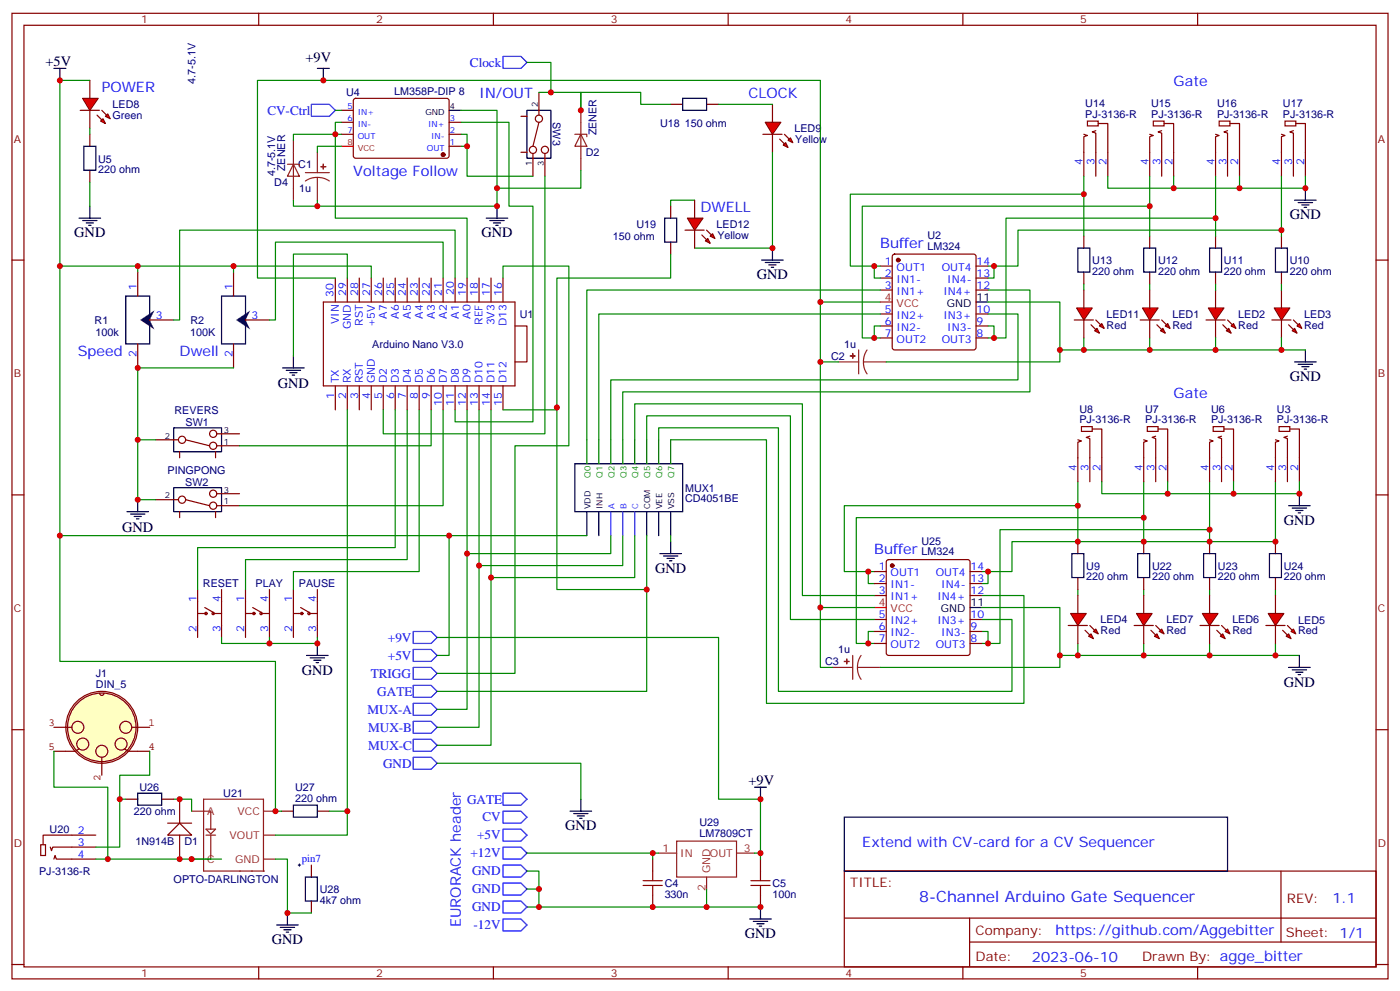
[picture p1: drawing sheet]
<svg xmlns="http://www.w3.org/2000/svg" width="412mm" height="292mm" viewBox="0 0 412 292" stroke-linecap="round" stroke-linejoin="round" font-family="sans-serif">
<g fill="none" stroke="#870000" stroke-width=".35">
<path d="M3.5 3.9h405.4v284.4h-405.4zM7.1 7.4h398.2v277.3h-398.2zM76.2 3.9v3.5M145.3 3.9v3.5M214.5 3.9v3.5M283.6 3.9v3.5M352.8 3.9v3.5M3.5 76.6h3.6M405.3 76.6h3.6M45.9 129.5h6.7M52.9 133v1.8M54.7 129.5l7 1.8"/>
<path d="M63.5 133v1.8M63.9 127.7h6.7M63.9 131.3h6.7M3.5 145.7h3.6M405.3 145.7h3.6M3.5 214.9h3.6M405.3 214.9h3.6M248.7 256.5h156.6v28.2h-156.6zM377.3 256.5v20.9M248.7 270.4h156.5M285.6 277.4h119.6M285.6 270.4v14.1"/>
<path d="M3.5 284h3.6M76.2 284.7v3.6M145.3 284.7v3.6M214.5 284.7v3.6M283.6 284.7v3.6M352.8 284.7v3.6M405.3 284h3.6"/>
<circle cx="53.6" cy="129.5" r="1.06"/>
<circle cx="62.8" cy="127.7" r="1.06"/>
<circle cx="62.8" cy="131.3" r="1.06"/>
</g>
<path d="M93.5 20.1h3.5M95.2 20.1v3.6M51.2 126h14.1v7h-14.1z" fill="none" stroke="#000" stroke-width=".35"/>
<g fill="#f00" stroke="#870000" stroke-width=".35">
<path d="M336.5 90.7h4.6l-2.4 3.5z"/>
<path d="M335.8 94.2h5.7z"/>
</g>
<g fill="#870000" stroke="#870000" stroke-width=".35">
<path d="M342.2 94.2l1.4 1.4z"/>
<path d="M340.8 95.6l1.4 1.4z"/>
</g>
<g fill="#f00" stroke="#870000" stroke-width=".35">
<path d="M343.3 96l.7-.7 .7 1.4z"/>
<path d="M341.8 97.4l.7-.7 .8 1.4z"/>
</g>
<path d="M338.7 85.4v5.3M338.7 94.2v5.3" fill="none" stroke="#870000" stroke-width=".35"/>
<g fill="#f00" stroke="#870000" stroke-width=".35">
<path d="M356 90.7h4.5l-2.4 3.5z"/>
<path d="M355.2 94.2h5.7z"/>
</g>
<g fill="#870000" stroke="#870000" stroke-width=".35">
<path d="M361.6 94.2l1.4 1.4z"/>
<path d="M360.2 95.6l1.4 1.4z"/>
</g>
<g fill="#f00" stroke="#870000" stroke-width=".35">
<path d="M362.7 96l.7-.7 .7 1.4z"/>
<path d="M361.2 97.4l.7-.7 .8 1.4z"/>
</g>
<path d="M358.1 85.4v5.3M358.1 94.2v5.3" fill="none" stroke="#870000" stroke-width=".35"/>
<g fill="#f00" stroke="#870000" stroke-width=".35">
<path d="M375.4 90.7h4.5l-2.4 3.5z"/>
<path d="M374.6 94.2h5.7z"/>
</g>
<g fill="#870000" stroke="#870000" stroke-width=".35">
<path d="M381 94.2l1.4 1.4z"/>
<path d="M379.6 95.6l1.4 1.4z"/>
</g>
<g fill="#f00" stroke="#870000" stroke-width=".35">
<path d="M382.1 96l.7-.7 .7 1.4z"/>
<path d="M380.6 97.4l.8-.7 .7 1.4z"/>
</g>
<path d="M377.5 85.4v5.3M377.5 94.2v5.3" fill="none" stroke="#870000" stroke-width=".35"/>
<g fill="#f00" stroke="#870000" stroke-width=".35">
<path d="M24.3 29h4.6l-2.4 3.5z"/>
<path d="M23.6 32.5h5.7z"/>
</g>
<g fill="#870000" stroke="#870000" stroke-width=".35">
<path d="M30 32.5l1.4 1.4z"/>
<path d="M28.6 33.9l1.4 1.4z"/>
</g>
<g fill="#f00" stroke="#870000" stroke-width=".35">
<path d="M31.7 33.5l.8 1.5-1.5-.7z"/>
<path d="M29.6 35.7l.7-.7 .7 1.4z"/>
</g>
<g fill="none" stroke="#870000" stroke-width=".35">
<path d="M26.5 23.7v5.3M26.5 32.5v5.3M100.5 39.5h3.6M100.5 36h3.6M100.5 32.5h3.6M104.3 29.2l.5-.2h27.1l.4 .7-.1 16.5-.6 .4-27.1-.1-.4-.6v-16.2zM132.3 39.5h3.5M132.3 36h3.5M132.3 43.1h3.5M259.3 78.4h3.5M263.1 75l.4-.2h23.3l.5 .2 .2 .5v26.8l-.2 .5-.5 .2h-23.3l-.5-.2-.2-.5v-26.8zM287.5 78.4h3.5"/>
<path d="M95.2 88.9h56.5v24.7h-56.5zM98.8 81.9v7M102.3 81.9v7M105.8 81.9v7M109.4 81.9v7M112.9 81.9v7M116.4 81.9v7M119.9 81.9v7M123.5 81.9v7M127 81.9v7M130.5 81.9v7M134.1 81.9v7"/>
<path d="M137.6 81.9v7M141.1 81.9v7M144.6 81.9v7M148.2 81.9v7M151.7 96h3.5v10.6h-3.5M259.3 81.9h3.5M259.3 85.4h3.5M259.3 92.5h3.5M259.3 96h3.5M259.3 99.5h3.5M287.5 81.9h3.5M287.5 85.4h3.5"/>
<path d="M287.5 92.5h3.5M287.5 96h3.5M287.5 99.5h3.5M98.8 113.6v7.1M102.3 113.6v7.1M105.8 113.6v7.1M109.4 113.6v7.1M112.9 113.6v7.1M116.4 113.6v7.1M119.9 113.6v7.1M123.5 113.6v7.1M127 113.6v7.1"/>
<path d="M130.5 113.6v7.1M134.1 113.6v7.1M137.6 113.6v7.1M141.1 113.6v7.1M144.6 113.6v7.1M148.2 113.6v7.1"/>
</g>
<path d="M132.3 32.5h3.5M37 87.2h7.1v14.1h-7.1zM287.5 88.9h3.5M169.3 136.6h31.8v14.1h-31.8zM172.9 150.7v7M176.4 150.7v7M190.5 150.7v7M194 150.7v7M197.6 150.7v7" fill="none" stroke="#000" stroke-width=".35"/>
<path d="M179.9 150.7v7M183.4 150.7v7M187 150.7v7" fill="none" stroke="#30f" stroke-width=".35"/>
<path d="M172.9 129.5v7.1M176.4 129.5v7.1M179.9 129.5v7.1M183.4 129.5v7.1M187 129.5v7.1M190.5 129.5v7.1M194 129.5v7.1M197.6 129.5v7.1" fill="none" stroke="#060" stroke-width=".35"/>
<g fill="#870000" stroke="#870000" stroke-width=".35">
<circle cx="264.6" cy="76.6" r=".53"/>
<circle cx="130.5" cy="45.5" r=".53"/>
</g>
<path d="M100.5 43.1h3.6M259.3 88.9h3.5" fill="none" stroke="#f00" stroke-width=".35"/>
<path d="M148.2 16.6h5.3l1.7 1.8-1.7 1.7h-5.3zM91.7 30.7h5.3l1.8 1.8-1.8 1.8h-5.3z" fill="none" stroke="#00f" stroke-width=".35"/>
<path d="M98.8 39.5v24.7h38.8v17.7M98.8 32.5h1.7M100.5 36h-1.7v3.5h1.7M135.8 39.5h1.8v3.6h-1.8" fill="none" stroke="#008700" stroke-width=".35"/>
<path d="M41.3 94.2l4.2-2.8-1.4 2.8 1.4 2.8z" fill="#333"/>
<path d="M40.6 80.1v7.1M44.1 94.2h7.1M40.6 101.3v7" fill="none" stroke="#870000" stroke-width=".35"/>
<path d="M65.3 87.2h7v14.1h-7z" fill="none" stroke="#000" stroke-width=".35"/>
<path d="M69.5 94.2l4.2-2.8-1.4 2.8 1.4 2.8z" fill="#333"/>
<path d="M26.5 39.5v3.6M26.5 50.1v3.6M68.8 80.1v7.1M72.3 94.2h7.1M68.8 101.3v7" fill="none" stroke="#870000" stroke-width=".35"/>
<path d="M15.9 20.1h3.5M17.6 20.1v3.6M24.7 43.1h3.5v7h-3.5zM23.3 64.2h6.3M24.3 64.9h4.3M25.4 65.7h2.1M26.1 66.4h.7M26.5 60.7v3.5" fill="none" stroke="#000" stroke-width=".35"/>
<path d="M26.5 23.7h-8.9v54.7h23v1.7M26.5 37.8v1.7M40.6 78.4h28.2v1.7M130.5 81.9v-10.6h-49.4v22.9h-1.7M134.1 81.9v-14.1h-81.2v26.4h-1.7" fill="none" stroke="#008700" stroke-width=".35"/>
<path d="M121.7 207.1h5.3l1.8 1.8-1.8 1.7h-5.3zM121.7 212.4h5.3l1.8 1.8-1.8 1.7h-5.3zM121.7 217.7h5.3l1.8 1.8-1.8 1.7h-5.3z" fill="none" stroke="#00f" stroke-width=".35"/>
<g fill="#f00" stroke="#870000" stroke-width=".35">
<path d="M225.4 36h4.6l-2.5 3.5z"/>
<path d="M224.7 39.5h5.7z"/>
</g>
<g fill="#870000" stroke="#870000" stroke-width=".35">
<path d="M231.1 39.5l1.4 1.5z"/>
<path d="M229.7 41l1.4 1.4z"/>
</g>
<g fill="#f00" stroke="#870000" stroke-width=".35">
<path d="M232.1 41.3l.7-.7 .7 1.4z"/>
<path d="M231.4 42l.7 1.4-1.4-.7z"/>
</g>
<path d="M227.5 30.7v5.3M227.5 39.5v5.3M319.3 69.5v3.6M338.7 69.5v3.6M358.1 69.5v3.6M377.5 69.5v3.6M319.3 80.1v3.5M338.7 80.1v3.5M358.1 80.1v3.5M377.5 80.1v3.5" fill="none" stroke="#870000" stroke-width=".35"/>
<g fill="none" stroke="#000" stroke-width=".35">
<path d="M317.5 73.1h3.5v7h-3.5zM336.9 73.1h3.5v7h-3.5zM356.3 73.1h3.5v7h-3.5zM375.7 73.1h3.5v7h-3.5zM381.4 106.6h6.3M382.4 107.3h4.2M383.5 108h2.1M384.2 108.7h.7M384.5 103v3.6M167.9 238.9h6.4M169 239.6h4.2M171.1 235.3v3.6"/>
<path d="M170 240.3h2.2M170.7 241h.7"/>
</g>
<g fill="#f00" stroke="#870000" stroke-width=".35">
<path d="M317.1 90.7h4.6l-2.4 3.5z"/>
<path d="M316.4 94.2h5.7z"/>
</g>
<g fill="#870000" stroke="#870000" stroke-width=".35">
<path d="M322.8 94.2l1.4 1.4z"/>
<path d="M321.4 95.6l1.4 1.4z"/>
</g>
<g fill="#f00" stroke="#870000" stroke-width=".35">
<path d="M323.8 96l.8-.7 .7 1.4z"/>
<path d="M322.4 97.4l.7-.7 .7 1.4z"/>
</g>
<g fill="none" stroke="#870000" stroke-width=".35">
<path d="M319.3 39.5l1 .4-1 .4v11.6M320.3 35.7h3.2v1.4h-3.2zM322.8 38.5l-1.1 .3 1.1 .4v12.7M323.5 36.4h2.8v15.5M338.7 39.5l1 .4-1 .4v11.6M339.7 35.7h3.2v1.4h-3.2zM342.2 38.5l-1.1 .3 1.1 .4v12.7M342.9 36.4h2.8v15.5M358.1 39.5l1 .4-1 .4v11.6M359.1 35.7h3.2v1.4h-3.2zM361.6 38.5l-1.1 .3 1.1 .4v12.7M362.3 36.4h2.8v15.5"/>
<path d="M377.5 39.5l1 .4-1 .4v11.6M378.5 35.7h3.2v1.4h-3.2zM381 38.5l-1.1 .3 1.1 .4v12.7M381.7 36.4h2.8v15.5M319.3 85.4v5.3M319.3 94.2v5.3M317.5 129.5l1.1 .4-1.1 .3v11.7M318.6 125.6h3.1v1.4h-3.1zM321 128.4l-1 .4 1 .4v12.7M321.7 126.3h2.9v15.6M336.9 129.5l1.1 .4-1.1 .3v11.7M338 125.6h3.1v1.4h-3.1z"/>
<path d="M340.4 128.4l-1 .4 1 .4v12.7M341.1 126.3h2.9v15.6M356.3 129.5l1.1 .4-1.1 .3v11.7M357.4 125.6h3.1v1.4h-3.1zM359.8 128.4l-1 .4 1 .4v12.7M360.5 126.3h2.9v15.6M375.7 129.5l1.1 .4-1.1 .3v11.7M376.8 125.6h3.1v1.4h-3.1zM379.2 128.4l-1 .4 1 .4v12.7M379.9 126.3h2.9v15.6"/>
</g>
<g fill="none" stroke="#008700" stroke-width=".35">
<path d="M319.3 51.9v17.6M338.7 51.9v17.6M358.1 51.9v17.6M377.5 51.9v17.6M259.3 78.4h-1.8v3.5h1.8M291 78.4h1.8v3.5h-1.8M259.3 96h-1.8v3.5h1.8M291 96h1.8v3.5h-1.8M319.3 99.5v3.5h19.4M319.3 83.6v1.8M338.7 99.5v3.5h19.4M338.7 83.6v1.8"/>
<path d="M358.1 99.5v3.5h19.4M358.1 83.6v1.8M377.5 99.5v3.5h7M377.5 83.6v1.8M317.5 141.9v17.6M336.9 141.9v17.6M356.3 141.9v17.6M375.7 141.9v17.6h-77.6v8.8h-7.1M257.5 168.3h-1.7v3.5h1.7M289.3 168.3h1.7v3.5h-1.7M317.5 173.6v1.8M336.9 173.6v1.8"/>
<path d="M356.3 173.6v1.8M375.7 173.6v1.8M257.5 185.9h-1.7v3.6h1.7M289.3 185.9h1.7v3.6h-1.7M317.5 189.5v3.5h19.4M336.9 189.5v3.5h19.4M356.3 189.5v3.5h19.4M375.7 189.5v3.5h7.1"/>
</g>
<path d="M381.4 58.9h6.3M382.4 59.7h4.2M384.5 55.4v3.5M383.5 60.4h2.1M384.2 61.1h.7M379.6 148.9h6.3M380.6 149.6h4.3M381.7 150.3h2.1M382.4 151h.7M382.8 145.4v3.5" fill="none" stroke="#000" stroke-width=".35"/>
<g fill="#f00" stroke="#870000" stroke-width=".35">
<path d="M315.4 180.7h4.6l-2.5 3.5z"/>
<path d="M314.7 184.2h5.6z"/>
</g>
<g fill="#870000" stroke="#870000" stroke-width=".35">
<path d="M321 184.2l1.4 1.4z"/>
<path d="M319.6 185.6l1.4 1.4z"/>
</g>
<g fill="#f00" stroke="#870000" stroke-width=".35">
<path d="M322.8 185.2l.7 1.5-1.4-.8z"/>
<path d="M320.7 187.4l.7-.7 .7 1.4z"/>
</g>
<g fill="none" stroke="#870000" stroke-width=".35">
<path d="M317.5 159.5v3.5M336.9 159.5v3.5M356.3 159.5v3.5M375.7 159.5v3.5M257.5 168.3h3.6M257.5 171.8h3.6M257.5 175.4h3.6M261.3 165l.5-.2h23.2l.5 .2 .3 .5v26.8l-.3 .5-.5 .2h-23.2l-.5-.2-.2-.5v-26.8zM285.8 168.3h3.5M285.8 171.8h3.5M285.8 175.4h3.5M317.5 170.1v3.5"/>
<path d="M317.5 175.4v5.3M336.9 170.1v3.5M356.3 170.1v3.5M375.7 170.1v3.5M257.5 182.4h3.6M257.5 185.9h3.6M257.5 189.5h3.6M285.8 182.4h3.5M285.8 185.9h3.5M285.8 189.5h3.5M317.5 184.2v5.3"/>
</g>
<path d="M285.8 178.9h3.5M315.7 163h3.6v7.1h-3.6zM335.1 163h3.6v7.1h-3.6zM354.5 163h3.6v7.1h-3.6zM373.9 163h3.6v7.1h-3.6zM379.6 196.5h6.3M380.6 197.2h4.3M381.7 197.9h2.1M382.4 198.6h.7M382.8 193v3.5" fill="none" stroke="#000" stroke-width=".35"/>
<circle cx="262.8" cy="166.5" r=".53" fill="#870000" stroke="#870000" stroke-width=".35"/>
<path d="M257.5 178.9h3.6" fill="none" stroke="#f00" stroke-width=".35"/>
<g fill="#f00" stroke="#870000" stroke-width=".35">
<path d="M373.6 180.7h4.6l-2.5 3.5z"/>
<path d="M372.9 184.2h5.6z"/>
</g>
<g fill="#870000" stroke="#870000" stroke-width=".35">
<path d="M379.2 184.2l1.4 1.4z"/>
<path d="M377.8 185.6l1.4 1.4z"/>
</g>
<g fill="#f00" stroke="#870000" stroke-width=".35">
<path d="M380.3 185.9l.7-.7 .7 1.5z"/>
<path d="M378.9 187.4l.7-.7 .7 1.4z"/>
</g>
<path d="M375.7 175.4v5.3M375.7 184.2v5.3" fill="none" stroke="#870000" stroke-width=".35"/>
<g fill="#f00" stroke="#870000" stroke-width=".35">
<path d="M354.2 180.7h4.6l-2.5 3.5z"/>
<path d="M353.5 184.2h5.6z"/>
</g>
<g fill="#870000" stroke="#870000" stroke-width=".35">
<path d="M359.8 184.2l1.4 1.4z"/>
<path d="M358.4 185.6l1.4 1.4z"/>
</g>
<g fill="#f00" stroke="#870000" stroke-width=".35">
<path d="M361.6 185.2l.7 1.5-1.4-.8z"/>
<path d="M359.5 187.4l.7-.7 .7 1.4z"/>
</g>
<path d="M356.3 175.4v5.3M356.3 184.2v5.3" fill="none" stroke="#870000" stroke-width=".35"/>
<g fill="#f00" stroke="#870000" stroke-width=".35">
<path d="M334.8 180.7h4.6l-2.5 3.5z"/>
<path d="M334.1 184.2h5.6z"/>
</g>
<g fill="#870000" stroke="#870000" stroke-width=".35">
<path d="M340.4 184.2l1.4 1.4z"/>
<path d="M339 185.6l1.4 1.4z"/>
</g>
<g fill="#f00" stroke="#870000" stroke-width=".35">
<path d="M341.5 185.9l.7-.7 .7 1.5z"/>
<path d="M340.1 187.4l.7-.7 .7 1.4z"/>
</g>
<g fill="none" stroke="#870000" stroke-width=".35">
<path d="M197.6 30.7h3.5M208.1 30.7h3.6M197.6 60.7v3.5M197.6 71.3v3.5M45.9 147.1h6.7M52.9 150.7v1.7M54.7 147.1l7 1.8M63.5 150.7v1.7M63.9 145.4h6.7M63.9 148.9h6.7M336.9 175.4v5.3M336.9 184.2v5.3"/>
<circle cx="53.6" cy="147.1" r="1.06"/>
<circle cx="62.8" cy="148.9" r="1.06"/>
<circle cx="62.8" cy="145.4" r="1.06"/>
</g>
<g fill="none" stroke="#008700" stroke-width=".35">
<path d="M204.6 58.9h-7v1.8M227.5 44.8v28.3h-22.9M319.3 57.2h-68.8v21.2h7M326.3 51.9v3.5h19.4M345.7 51.9v3.5h19.4M365.1 51.9v3.5h19.4v-3.5M17.6 78.4v79.3h155.3M338.7 60.7h-84.7v38.8h3.5M358.1 64.2h-61.8v35.3h-3.5M377.5 67.8h-77.6v10.6h-7.1M259.3 92.5h-82.9v37M259.3 85.4h-86.4v44.1"/>
<path d="M259.3 88.9h-17.6v90h15.8M291 88.9h21.2v14.1h7.1M291 85.4h12.4v30h-120v14.1M291 92.5h8.9v19.4h-120v17.6M45.9 129.5h-5.3v17.6h5.3M187 129.5v-10.6h49.4v56.5h21.1M190.5 129.5v-7.1h42.3v60h24.7M194 129.5v-3.5h35.3v77.6h68.8v-21.2h-8.8M197.6 129.5h28.2v77.6h75.8v-31.7h-12.3M179.9 157.7v5.3h-42.3v45.9h-8.8M183.4 157.7v8.8h-42.3v47.7h-12.3M187 157.7v12.4h-42.4v49.4h-15.8"/>
<path d="M197.6 157.7v1.8M324.6 141.9v3.5h19.4M344 141.9v3.5h19.4M363.4 141.9v3.5h19.4v-3.5M289.3 178.9h22.9v14.1h5.3"/>
</g>
<g fill="none" stroke="#000" stroke-width=".35">
<path d="M201.1 29h7v3.5h-7zM195.8 64.2h3.5v7.1h-3.5zM224.4 76.6h6.3M225.4 77.3h4.3M226.5 78h2.1M227.2 78.7h.7M227.5 73.1v3.5M37.4 150.7h6.3M38.5 151.4h4.2M39.5 152.1h2.1M40.2 152.8h.7M40.6 147.1v3.6"/>
<path d="M51.2 143.6h14.1v7.1h-14.1zM197.6 159.5v3.5M194.4 163h6.3M195.4 163.7h4.3M196.5 164.4h2.1M197.2 165.1h.7"/>
</g>
<g fill="#f00" stroke="#870000" stroke-width=".35">
<path d="M202.5 64.2h4.6l-2.5 3.6z"/>
<path d="M201.8 67.8h5.6z"/>
</g>
<g fill="#870000" stroke="#870000" stroke-width=".35">
<path d="M208.1 67.8l1.4 1.4z"/>
<path d="M206.7 69.2l1.4 1.4z"/>
</g>
<g fill="#f00" stroke="#870000" stroke-width=".35">
<path d="M209.2 69.5l.7-.7 .7 1.4z"/>
<path d="M207.8 70.9l.7-.7 .7 1.4z"/>
</g>
<g fill="none" stroke="#870000" stroke-width=".35">
<path d="M204.6 58.9v5.3M204.6 67.8v5.3M58.2 173.6v14.1M60.3 178.9l2.5 1.4M65.3 173.6v14.1M72.3 173.6v14.1M74.4 178.9l2.5 1.4M79.4 173.6v14.1M86.4 173.6v14.1M88.5 178.9l2.5 1.4M93.5 173.6v14.1M58.2 180.7h2.5"/>
<path d="M62.8 180.7h2.5M72.3 180.7h2.5M76.9 180.7h2.5M86.4 180.7h2.5M91 180.7h2.5"/>
<circle cx="60.7" cy="180.7" r=".35"/>
<circle cx="62.8" cy="180.7" r=".35"/>
<circle cx="74.8" cy="180.7" r=".35"/>
<circle cx="76.9" cy="180.7" r=".35"/>
<circle cx="88.9" cy="180.7" r=".35"/>
<circle cx="91" cy="180.7" r=".35"/>
</g>
<g fill="none" stroke="#008700" stroke-width=".35">
<path d="M68.8 78.4h40.6v3.5M197.6 74.8v7.1h-33.6v38.8h-15.8M102.3 81.9v-7.1h-15.9v30M68.8 108.3h-28.2v21.2M164 120v53.6h26.5v-15.9M241.7 106.6h5.2M312.2 103v3.6h-51.1M127 120.7v10.6h-56.4M130.5 120.7v28.2h-59.9M241.7 178.9v17.6h3.5M65.3 187.7v1.8h14.1M79.4 187.7v1.8h14.1v-1.8"/>
<path d="M312.2 193v3.5h-52.9"/>
</g>
<path d="M83.3 108.3h6.3M84.3 109h4.2M85.4 109.7h2.1M86.1 110.5h.7M86.4 104.8v3.5M90.3 193h6.4M91.4 193.7h4.2M92.4 194.4h2.1M93.1 195.1h.7M93.5 189.5v3.5" fill="none" stroke="#000" stroke-width=".35"/>
<g fill="none" stroke="#8c2424" stroke-width=".35">
<path d="M90 50.8h7M93.5 52.2l-1.9 .3-1.6 .8M93.5 52.2l1.8 .3 1.7 .8M93.5 44.8v6M93.5 52.2v6.7M246.9 106.6h6M252.9 103v7.1M254.4 106.6l.2 1.8 .8 1.7M254.4 106.6h6.7M255.4 103l-.8 1.7-.2 1.9M245.2 196.5h6M251.2 193v7.1"/>
<path d="M252.6 196.5l.2 1.9 .8 1.7M252.6 196.5h6.7M253.6 193l-.8 1.7-.2 1.8"/>
</g>
<g fill="#8c2424" stroke="#8c2424" stroke-width=".35">
<path d="M94.5 49.1h1.5z"/>
<path d="M95.2 48.4v1.4z"/>
<path d="M251.2 104.1v1.4z"/>
<path d="M250.5 104.8h1.4z"/>
<path d="M249.4 194.1v1.4z"/>
<path d="M248.7 194.8h1.4z"/>
</g>
<circle cx="30" cy="214.2" r="10.6" fill="#ffffc2" stroke="#850000" stroke-width=".35"/>
<path d="M19.9 213.9a10.1 10.1 0 0 1 14.9-8.6 10.1 10.1 0 0 1 .9 17.2 10.1 10.1 0 0 1-15.7-7.1l-.1-1.2M21.2 214a1.76 1.76 0 0 1 2.7-1.3 1.76 1.76 0 0 1-.1 3 1.76 1.76 0 0 1-2.6-1.5h-5.3M22.6 219a1.76 1.76 0 0 1 2.7-1.4 1.76 1.76 0 0 1-.1 3.1 1.76 1.76 0 0 1-2.6-1.6M29.4 204.2a.64 .64 0 0 0 .6 .6 .64 .64 0 0 0 .6-.6M33.9 219a1.76 1.76 0 0 1 2.7-1.4 1.76 1.76 0 0 1-.1 3.1 1.76 1.76 0 0 1-2.6-1.6M35.3 214a1.76 1.76 0 0 1 2.7-1.3 1.76 1.76 0 0 1-.1 3 1.76 1.76 0 0 1-2.6-1.5M38.8 214.2h5.3M23.3 220.5l-1 .7h-6.4M28.2 221.1a1.76 1.76 0 0 1 2.8-1.3 1.76 1.76 0 0 1-.2 3 1.76 1.76 0 0 1-2.6-1.6M30 223v5.3M36.7 220.5l1 .7h6.4" fill="none" stroke="#850000" stroke-width=".35"/>
<path d="M12 248.7h1.4v3.2h-1.4zM14.8 249.4l.4 1.1 .3-1.1h12.7M15.9 253l.3-1.1 .4 1.1h11.6M28.2 245.9h-15.5v2.8" fill="none" stroke="#870000" stroke-width=".35"/>
<path d="M15.9 221.2v10.6h15.8v21.2M44.1 221.2v7.1h-8.8v21.1h-7.1" fill="none" stroke="#008700" stroke-width=".35"/>
<path d="M56.4 238.9h5.7v5.3M60 235.3h17.6v21.2h-17.6zM77.6 238.9h3.5M56.4 253h3.6M60.7 244.2h2.8l-1.4 1.4zM60.7 245.9h2.8M62.1 245.9v7.1h-1.8M77.6 245.9h3.5M77.6 253h3.5" fill="none" stroke="#8c2424" stroke-width=".35"/>
<g fill="#8c2424">
<circle cx="70.6" cy="256.5" r=".18"/>
<circle cx="74.1" cy="256.5" r=".18"/>
<circle cx="77.6" cy="256.5" r=".18"/>
</g>
<path d="M49.4 245.9l3.5-3.5 3.5 3.5z" fill="#fff" stroke="#870000" stroke-width=".35"/>
<g fill="none" stroke="#870000" stroke-width=".35">
<path d="M153.5 34.3h1.7M158.7 36l-1.7 7.1M158.7 27.2v6.7M153.5 44.8h1.7M157 45.2v6.7M160.5 45.2v6.7M37 235.3h3.6M47.6 235.3h3.6M52.9 235.3v7.1M82.9 238.9h3.5M93.5 238.9h3.5M49.4 242.4h7"/>
<path d="M52.9 245.9v7.1M91.7 254.7v3.6M192.3 253v3.5M224 253v3.5M91.7 265.3v3.6M192.3 263.6v3.5M224 263.6v3.5"/>
<circle cx="158.7" cy="35" r="1.06"/>
<circle cx="157" cy="44.1" r="1.06"/>
<circle cx="160.5" cy="44.1" r="1.06"/>
</g>
<g fill="none" stroke="#008700" stroke-width=".35">
<path d="M155.2 18.4h7.1v8.8h8.8v5.3v-5.3h17.6v3.5h8.9M98.8 39.5h-12.4v1.8M135.8 32.5h10.6v28.2h-60v-1.8M135.8 36h14.1v24.7h7.1v63.5h-22.9v-3.5M158.7 27.2h3.6M211.7 30.7h15.8M26.5 53.7v7M93.5 58.9v1.8M100.5 43.1h-7v1.7M137.6 43.1v8.8h19.4M160.5 51.9v75.8h-47.6v-7M171.1 50.1v5.3h-24.7"/>
<path d="M98.8 81.9h-23v-58.2h165.9v65.2M148.2 81.9v-3.5h19.4v52.9h-15.9v67h-22.9M102.3 120.7v118.2h-5.3M116.4 120.7v40.6h-58.2v12.3M119.9 120.7v44.1h-47.6v8.8M123.5 120.7v47.6h-37.1v5.3M137.6 120.7v42.3M141.1 120.7v45.8M144.6 120.7v49.4M17.6 157.7v37.1h63.5v44.1h1.8M132.3 157.7v35.3h-3.5M317.5 148.9h-68.8v19.4h7.1"/>
<path d="M336.9 152.4h-84.7v37.1h3.6M356.3 156h-61.7v33.5h-3.6M190.5 173.6v30h-61.7M128.8 187.7h82.9v47.6h12.3v15.9M35.3 235.3h1.7M51.2 235.3h5.2v3.6M102.3 238.9v7h-21.2M128.8 224.8h42.3v10.5M28.2 253h37.1M81.1 253h3.6v15.9h7M155.2 256.5h3.5v5.3M155.2 251.2h37.1"/>
<path d="M194 251.2h-1.7v1.8M222.2 251.2h1.8v1.8M155.2 267.1h68.8M155.2 261.8h3.5v5.3M208.1 261.8v5.3"/>
</g>
<g fill="none" stroke="#000" stroke-width=".35">
<path d="M155.2 32.5h7.1v14.1h-7.1zM143.2 64.2h6.4M144.3 64.9h4.2M145.3 65.7h2.2M146 66.4h.8M146.4 60.7v3.5M40.6 233.6h7v3.5h-7zM86.4 237.1h7.1v3.5h-7.1zM222.2 231.8h3.6M224 231.8v3.5M90 258.3h3.5v7h-3.5zM248.7 240.6h112.9v15.9h-112.9z"/>
<path d="M81.5 272.4h6.3M82.5 273.1h4.3M83.6 273.8h2.1M84.3 274.5h.7M84.7 268.9v3.5M220.8 270.6h6.4M221.9 271.3h4.2M223 272h2.1M223.7 272.7h.7M224 267.1v3.5"/>
</g>
<path d="M87.8 254.7h.7M88.2 254.4v.7" fill="none" stroke="#000" stroke-width=".29"/>
<g fill="none" stroke="#00f" stroke-width=".35">
<path d="M121.7 191.2h5.3l1.8 1.8-1.8 1.8h-5.3zM121.7 185.9h5.3l1.8 1.8-1.8 1.8h-5.3zM121.7 196.5h5.3l1.8 1.8-1.8 1.8h-5.3zM121.7 201.8h5.3l1.8 1.8-1.8 1.8h-5.3zM121.7 223h5.3l1.8 1.8-1.8 1.7h-5.3zM148.2 238.9h5.3l1.7 1.7-1.7 1.8h-5.3zM148.2 233.6h5.3l1.7 1.7-1.7 1.8h-5.3zM148.2 244.2h5.3l1.7 1.7-1.7 1.8h-5.3zM148.2 254.7h5.3l1.7 1.8-1.7 1.8h-5.3zM148.2 249.4h5.3l1.7 1.8-1.7 1.8h-5.3zM148.2 270.6h5.3l1.7 1.8-1.7 1.7h-5.3zM148.2 265.3h5.3l1.7 1.8-1.7 1.8h-5.3z"/>
<path d="M148.2 260h5.3l1.7 1.8-1.7 1.8h-5.3z"/>
</g>
<path d="M169.3 39.5h3.6v.8M171.1 39.5l1.8 3.6h-3.6zM171.1 32.5v17.6M84.7 48.4h3.5v.7M86.4 48.4l1.8 3.5h-3.5zM86.4 41.3v17.6M194 251.2h5.3M199.3 247.7h17.7v10.6h-17.7zM208.1 258.3v3.5M217 251.2h5.2" fill="none" stroke="#8c2424" stroke-width=".35"/>
<path d="M189.4 259.3h5.7M192.3 256.5v2.8M221.2 259.3h5.6M224 256.5v2.8M189.4 260.7h5.7M192.3 260.7v2.9M221.2 260.7h5.6M224 260.7v2.9" fill="none" stroke="#a10000" stroke-width=".35"/>
<g fill="#c00">
<circle cx="17.6" cy="23.7" r=".88"/>
<circle cx="377.5" cy="103" r=".88"/>
<circle cx="358.1" cy="103" r=".88"/>
<circle cx="338.7" cy="103" r=".88"/>
<circle cx="336.9" cy="193" r=".88"/>
<circle cx="356.3" cy="193" r=".88"/>
<circle cx="375.7" cy="193" r=".88"/>
<circle cx="384.5" cy="55.4" r=".88"/>
<circle cx="365.1" cy="55.4" r=".88"/>
<circle cx="345.7" cy="55.4" r=".88"/>
<circle cx="382.8" cy="145.4" r=".88"/>
<circle cx="363.4" cy="145.4" r=".88"/>
<circle cx="344" cy="145.4" r=".88"/>
<circle cx="319.3" cy="103" r=".88"/>
<circle cx="292.8" cy="78.4" r=".88"/>
<circle cx="377.5" cy="67.8" r=".88"/>
<circle cx="292.8" cy="99.5" r=".88"/>
<circle cx="358.1" cy="64.2" r=".88"/>
<circle cx="257.5" cy="78.4" r=".88"/>
<circle cx="319.3" cy="57.2" r=".88"/>
<circle cx="257.5" cy="99.5" r=".88"/>
<circle cx="338.7" cy="60.7" r=".88"/>
<circle cx="317.5" cy="193" r=".88"/>
<circle cx="227.5" cy="73.1" r=".88"/>
<circle cx="40.6" cy="108.3" r=".88"/>
<circle cx="79.4" cy="189.5" r=".88"/>
<circle cx="312.2" cy="103" r=".88"/>
<circle cx="241.7" cy="178.9" r=".88"/>
<circle cx="312.2" cy="193" r=".88"/>
<circle cx="40.6" cy="78.4" r=".88"/>
<circle cx="68.8" cy="78.4" r=".88"/>
<circle cx="17.6" cy="78.4" r=".88"/>
<circle cx="35.3" cy="235.3" r=".88"/>
<circle cx="31.8" cy="253" r=".88"/>
<circle cx="52.9" cy="253" r=".88"/>
<circle cx="52.9" cy="235.3" r=".88"/>
<circle cx="56.4" cy="253" r=".88"/>
<circle cx="102.3" cy="238.9" r=".88"/>
<circle cx="81.1" cy="238.9" r=".88"/>
<circle cx="84.7" cy="268.9" r=".88"/>
<circle cx="241.7" cy="106.6" r=".88"/>
<circle cx="255.8" cy="189.5" r=".88"/>
<circle cx="255.8" cy="168.3" r=".88"/>
<circle cx="356.3" cy="156" r=".88"/>
<circle cx="291" cy="189.5" r=".88"/>
<circle cx="291" cy="168.3" r=".88"/>
<circle cx="317.5" cy="159.5" r=".88"/>
<circle cx="336.9" cy="159.5" r=".88"/>
<circle cx="356.3" cy="159.5" r=".88"/>
<circle cx="375.7" cy="159.5" r=".88"/>
<circle cx="336.9" cy="152.4" r=".88"/>
<circle cx="317.5" cy="148.9" r=".88"/>
<circle cx="17.6" cy="157.7" r=".88"/>
<circle cx="93.5" cy="189.5" r=".88"/>
<circle cx="224" cy="267.1" r=".88"/>
<circle cx="208.1" cy="267.1" r=".88"/>
<circle cx="192.3" cy="267.1" r=".88"/>
<circle cx="158.8" cy="267.1" r=".88"/>
<circle cx="158.8" cy="261.8" r=".88"/>
<circle cx="192.3" cy="251.2" r=".88"/>
<circle cx="98.8" cy="39.5" r=".88"/>
<circle cx="241.7" cy="88.9" r=".88"/>
<circle cx="95.3" cy="23.7" r=".88"/>
<circle cx="224" cy="251.2" r=".88"/>
<circle cx="224" cy="235.3" r=".88"/>
<circle cx="144.6" cy="170.1" r=".88"/>
<circle cx="141.1" cy="166.5" r=".88"/>
<circle cx="137.6" cy="163" r=".88"/>
<circle cx="40.6" cy="129.5" r=".88"/>
<circle cx="40.6" cy="147.1" r=".88"/>
<circle cx="93.5" cy="60.7" r=".88"/>
<circle cx="146.4" cy="60.7" r=".88"/>
<circle cx="137.6" cy="43.1" r=".88"/>
<circle cx="146.4" cy="55.4" r=".88"/>
<circle cx="162.3" cy="27.2" r=".88"/>
<circle cx="190.5" cy="173.6" r=".88"/>
<circle cx="171.1" cy="32.5" r=".88"/>
<circle cx="164" cy="120" r=".88"/>
<circle cx="132.3" cy="157.7" r=".88"/>
</g>
<text font-size="4.6" fill="#00f" x="270.8" y="265.5">8-Channel Arduino Gate Sequencer</text>
<g font-size="4.2">
<text x="13.4" y="19.4">+5V</text>
<text x="90" y="18.4">+9V</text>
<text x="379.9" y="64.6">GND</text>
<text x="21.9" y="69.9">GND</text>
<text x="141.8" y="69.9">GND</text>
<text x="223" y="82.2">GND</text>
<text x="379.9" y="112.2">GND</text>
<text x="81.8" y="114.3">GND</text>
<text x="378.2" y="154.6">GND</text>
<text x="36" y="156.6">GND</text>
<text x="193" y="168.7">GND</text>
<text x="88.9" y="198.6">GND</text>
<text x="378.2" y="202.2">GND</text>
<text x="220.5" y="231.1">+9V</text>
<text x="166.5" y="244.5">GND</text>
<text x="80.1" y="278">GND</text>
<text x="219.4" y="276.3">GND</text>
</g>
<g font-size="4.2" fill="#00f">
<text x="30" y="27.2">POWER</text>
<text x="141.1" y="29">IN/OUT</text>
<text x="220.5" y="29">CLOCK</text>
<text x="345.7" y="25.4">Gate</text>
<text x="104.1" y="51.9">Voltage Follow</text>
<text x="206.4" y="62.5">DWELL</text>
<text x="259.3" y="73.1">Buffer</text>
<text x="22.9" y="104.8">Speed</text>
<text x="52.9" y="104.8">Dw</text>
<text x="59.6" y="104.8">ell</text>
<text x="345.7" y="117.2">Gate</text>
<text x="257.5" y="163">Buffer</text>
<text x="254" y="249.4">Extend w</text>
<text x="273.6" y="249.4">ith CV-card for a CV Sequencer</text>
<text x="392.5" y="265.8">1.1</text>
<text x="135.8" y="273.1" transform="rotate(-90 135.8 273.1)">EURORACK header</text>
<text x="310.9" y="275.3">https://github.com/Aggebitter</text>
<text x="304" y="283.1">2023-06-10</text>
</g>
<g font-size="3.9" fill="#00f">
<text x="138.4" y="19.7">Clock</text>
<text x="78.8" y="33.8">CV-Ctrl</text>
<text x="114.3" y="189">+9V</text>
<text x="114.3" y="194.3">+5V</text>
<text x="109.2" y="199.6">TRIGG</text>
<text x="111.1" y="204.9">GATE</text>
<text x="108.3" y="210.1">MUX-A</text>
<text x="108.5" y="215.4">MUX-B</text>
<text x="108.5" y="220.7">MUX-C</text>
<text x="112.9" y="226">GND</text>
<text x="137.6" y="236.6">GATE</text>
<text x="142.1" y="241.9">CV</text>
<text x="140.6" y="247.2">+5V</text>
<text x="138.6" y="252.5">+12V</text>
<text x="139.1" y="257.8">GND</text>
<text x="139.1" y="263.1">GND</text>
<text x="139.1" y="268.4">GND</text>
<text x="139.5" y="273.6">-12V</text>
</g>
<g font-size="3.9" fill="#800">
<text x="250.5" y="261.1">TITLE:</text>
<text x="379.1" y="265.8">REV:</text>
<text x="287.4" y="275.3">Company:</text>
<text x="378.7" y="275.9">Sheet: 1/1</text>
<text x="287.4" y="283">Date:</text>
<text x="336.4" y="283.1">Draw</text>
<text x="346.6" y="283.1">n By: agge_bitter</text>
</g>
<g font-size="3.2" fill="#800">
<text x="41.6" y="6.9">1</text>
<text x="110.8" y="6.9">2</text>
<text x="179.9" y="6.9">3</text>
<text x="249.1" y="6.9">4</text>
<text x="318.2" y="6.9">5</text>
<text x="4.1" y="42">A</text>
<text x="405.9" y="42">A</text>
<text x="4.1" y="111.2">B</text>
<text x="405.9" y="111.2">B</text>
<text x="4.1" y="180.3">C</text>
<text x="405.9" y="180.3">C</text>
<text x="4.1" y="249.4">D</text>
<text x="405.9" y="249.4">D</text>
<text x="41.6" y="287.7">1</text>
<text x="110.8" y="287.7">2</text>
<text x="179.9" y="287.7">3</text>
<text x="249.1" y="287.7">4</text>
<text x="318.2" y="287.7">5</text>
</g>
<g font-size="3.2" fill="#000080">
<text x="57.6" y="24.6" transform="rotate(-90 57.6 24.6)">4.7-5.1V</text>
<text x="102" y="28.4">U4</text>
<text x="116.1" y="27.9">LM358P-DIP 8</text>
<text x="33.2" y="35">Green</text>
<text x="33.2" y="31.9">LED8</text>
<text x="162.8" y="36" transform="rotate(90 162.8 36)">SW3</text>
<text x="319.7" y="34.6">PJ-3136-R</text>
<text x="319.7" y="31.6">U14</text>
<text x="339.1" y="34.6">PJ-3136-R</text>
<text x="339.1" y="31.6">U15</text>
<text x="358.5" y="34.6">PJ-3136-R</text>
<text x="358.5" y="31.6">U16</text>
<text x="377.9" y="34.6">PJ-3136-R</text>
<text x="377.9" y="31.6">U17</text>
<text x="175.8" y="39.8" transform="rotate(-90 175.8 39.8)">ZENER</text>
<text x="194.5" y="37.3">U18</text>
<text x="201.7" y="37.3">150 ohm</text>
<text x="234" y="39">LED9</text>
<text x="28.9" y="47.9">U5</text>
<text x="172.5" y="46">D2</text>
<text x="234.2" y="42.1">Yellow</text>
<text x="28.9" y="50.9">220 ohm</text>
<text x="81.1" y="51.9" transform="rotate(-90 81.1 51.9)">4.7-5.1V</text>
<text x="84" y="50.4" transform="rotate(-90 84 50.4)">ZENER</text>
<text x="87.9" y="49.5">C1</text>
<text x="80.8" y="54.9">D4</text>
<text x="88.1" y="56.6">1u</text>
<text x="180.6" y="70.7">150 ohm</text>
<text x="187.5" y="67.2">U19</text>
<text x="211.1" y="67.2">LED12</text>
<text x="211.3" y="70.3">Yellow</text>
<text x="273.2" y="70.5">U2</text>
<text x="273.2" y="73.6">LM324</text>
<text x="321.7" y="77.9">U13</text>
<text x="341.1" y="77.9">U12</text>
<text x="360.5" y="77.9">U11</text>
<text x="379.9" y="77.9">U10</text>
<text x="321.7" y="80.9">220 ohm</text>
<text x="341.1" y="80.9">220 ohm</text>
<text x="360.5" y="80.9">220 ohm</text>
<text x="379.9" y="80.9">220 ohm</text>
<text x="27.9" y="95.4">R1</text>
<text x="56.1" y="95.4">R2</text>
<text x="153.1" y="93.7">U1</text>
<text x="326" y="93.6">LED11</text>
<text x="345.4" y="93.6">LED1</text>
<text x="364.8" y="93.6">LED2</text>
<text x="384.2" y="93.7">LED3</text>
<text x="28.1" y="99">100k</text>
<text x="56" y="99">100K</text>
<text x="326" y="96.8">Red</text>
<text x="345.4" y="96.8">Red</text>
<text x="364.8" y="96.8">Red</text>
<text x="384.2" y="96.8">Red</text>
<text x="109.7" y="102.5">Arduino Nano V3.0</text>
<text x="244.8" y="106">C2</text>
<text x="248.6" y="102.5">1u</text>
<text x="51.4" y="122">REVERS</text>
<text x="54.6" y="125.5">SW1</text>
<text x="317.9" y="124.6">PJ-3136-R</text>
<text x="317.9" y="121.5">U8</text>
<text x="337.3" y="124.6">PJ-3136-R</text>
<text x="337.3" y="121.5">U7</text>
<text x="356.7" y="124.6">PJ-3136-R</text>
<text x="356.7" y="121.5">U6</text>
<text x="376.1" y="124.6">PJ-3136-R</text>
<text x="376.1" y="121.5">U3</text>
<text x="49.3" y="139.6">PINGPONG</text>
<text x="54.6" y="143.1">SW2</text>
<text x="201.8" y="147.9">CD4051BE</text>
<text x="201.8" y="144.9">MUX1</text>
<text x="271.4" y="160.5">U25</text>
<text x="271.4" y="163.5">LM324</text>
<text x="320" y="167.8">U9</text>
<text x="339.4" y="167.8">U22</text>
<text x="358.8" y="167.8">U23</text>
<text x="378.2" y="167.8">U24</text>
<text x="59.8" y="173">RESET</text>
<text x="75.3" y="173">PLAY</text>
<text x="88" y="173">PAUSE</text>
<text x="320" y="170.9">220 ohm</text>
<text x="339.4" y="170.9">220 ohm</text>
<text x="358.8" y="170.9">220 ohm</text>
<text x="378.2" y="170.9">220 ohm</text>
<text x="324.2" y="183.6">LED4</text>
<text x="343.6" y="183.6">LED7</text>
<text x="363" y="183.6">LED6</text>
<text x="382.4" y="183.7">LED5</text>
<text x="324.2" y="186.8">Red</text>
<text x="343.6" y="186.8">Red</text>
<text x="363" y="186.8">Red</text>
<text x="382.4" y="186.7">Red</text>
<text x="243.1" y="195.9">C3</text>
<text x="246.9" y="192.4">1u</text>
<text x="28.3" y="202.5">DIN_5</text>
<text x="28.3" y="199.5">J1</text>
<text x="41.1" y="232.9">U26</text>
<text x="86.9" y="233">U27</text>
<text x="39.5" y="240">220 ohm</text>
<text x="65.8" y="234.7">U21</text>
<text x="86.9" y="236">220 ohm</text>
<text x="14.6" y="245.3">U20</text>
<text x="206" y="243.2">U29</text>
<text x="39.9" y="248.8">1N914B</text>
<text x="54.3" y="248.8">D1</text>
<text x="206" y="246.4">LM7809CT</text>
<text x="11.5" y="257.6">PJ-3136-R</text>
<text x="51.2" y="260">OPTO-DARLINGTON</text>
<text x="94.2" y="263">U28</text>
<text x="195.8" y="261.3">C4</text>
<text x="227.5" y="261.3">C5</text>
<text x="94.2" y="266.1">4k7 ohm</text>
<text x="195.8" y="264.3">330n</text>
<text x="227.5" y="264.3">100n</text>
</g>
<g font-size="3.2" fill="#00f">
<text x="318.9" y="48.6" transform="rotate(-90 318.9 48.6)">4</text>
<text x="322.4" y="48.6" transform="rotate(-90 322.4 48.6)">3</text>
<text x="326" y="48.6" transform="rotate(-90 326 48.6)">2</text>
<text x="338.3" y="48.6" transform="rotate(-90 338.3 48.6)">4</text>
<text x="341.8" y="48.6" transform="rotate(-90 341.8 48.6)">3</text>
<text x="345.4" y="48.6" transform="rotate(-90 345.4 48.6)">2</text>
<text x="357.7" y="48.6" transform="rotate(-90 357.7 48.6)">4</text>
<text x="361.2" y="48.6" transform="rotate(-90 361.2 48.6)">3</text>
<text x="364.8" y="48.6" transform="rotate(-90 364.8 48.6)">2</text>
<text x="377.1" y="48.6" transform="rotate(-90 377.1 48.6)">4</text>
<text x="380.6" y="48.6" transform="rotate(-90 380.6 48.6)">3</text>
<text x="384.2" y="48.6" transform="rotate(-90 384.2 48.6)">2</text>
<text x="260.6" y="78">1</text>
<text x="287.7" y="78">14</text>
<text x="260.6" y="81.5">2</text>
<text x="264.1" y="79.8">OUT1</text>
<text x="264.1" y="83.3">IN1-</text>
<text x="277.4" y="79.8">OUT4</text>
<text x="279" y="83.3">IN4-</text>
<text x="287.7" y="81.5">13</text>
<text x="40.2" y="85.4" transform="rotate(-90 40.2 85.4)">1</text>
<text x="68.4" y="85.4" transform="rotate(-90 68.4 85.4)">1</text>
<text x="98.2" y="87.3" transform="rotate(-90 98.2 87.3)">30</text>
<text x="102" y="87.2" transform="rotate(-90 102 87.2)">29</text>
<text x="105.5" y="87.2" transform="rotate(-90 105.5 87.2)">28</text>
<text x="109" y="87.2" transform="rotate(-90 109 87.2)">27</text>
<text x="112.5" y="87.2" transform="rotate(-90 112.5 87.2)">26</text>
<text x="116.1" y="87.2" transform="rotate(-90 116.1 87.2)">25</text>
<text x="119.6" y="87.2" transform="rotate(-90 119.6 87.2)">24</text>
<text x="123.1" y="87.2" transform="rotate(-90 123.1 87.2)">23</text>
<text x="126.6" y="87.2" transform="rotate(-90 126.6 87.2)">22</text>
<text x="130.2" y="87.2" transform="rotate(-90 130.2 87.2)">21</text>
<text x="133.7" y="86.7" transform="rotate(-90 133.7 86.7)">20</text>
<text x="137.2" y="87.2" transform="rotate(-90 137.2 87.2)">19</text>
<text x="140.8" y="87.2" transform="rotate(-90 140.8 87.2)">18</text>
<text x="144.3" y="87.2" transform="rotate(-90 144.3 87.2)">17</text>
<text x="147.8" y="87.2" transform="rotate(-90 147.8 87.2)">16</text>
<text x="260.6" y="85.1">3</text>
<text x="264.1" y="86.8">IN1+</text>
<text x="277.9" y="86.8">IN4+</text>
<text x="287.7" y="85.1">12</text>
<text x="45.9" y="93.9">3</text>
<text x="74.1" y="93.9">3</text>
<text x="99.8" y="95.5" transform="rotate(-90 99.8 95.5)">VIN</text>
<text x="106.9" y="96" transform="rotate(-90 106.9 96)">RST</text>
<text x="113.9" y="93.8" transform="rotate(-90 113.9 93.8)">A7</text>
<text x="117.5" y="93.8" transform="rotate(-90 117.5 93.8)">A6</text>
<text x="121" y="93.8" transform="rotate(-90 121 93.8)">A5</text>
<text x="124.5" y="93.8" transform="rotate(-90 124.5 93.8)">A4</text>
<text x="128.1" y="93.8" transform="rotate(-90 128.1 93.8)">A3</text>
<text x="131.6" y="93.8" transform="rotate(-90 131.6 93.8)">A2</text>
<text x="135.1" y="93.8" transform="rotate(-90 135.1 93.8)">A1</text>
<text x="138.6" y="93.8" transform="rotate(-90 138.6 93.8)">A0</text>
<text x="142.2" y="95.7" transform="rotate(-90 142.2 95.7)">REF</text>
<text x="145.7" y="95.8" transform="rotate(-90 145.7 95.8)">3V3</text>
<text x="260.6" y="92.1">5</text>
<text x="260.6" y="95.6">6</text>
<text x="264.1" y="93.9">IN2+</text>
<text x="277.9" y="93.9">IN3+</text>
<text x="287.7" y="95.6">9</text>
<text x="287.7" y="92.1">10</text>
<text x="103.4" y="96.9" transform="rotate(-90 103.4 96.9)">GND</text>
<text x="110.4" y="96.4" transform="rotate(-90 110.4 96.4)">+5V</text>
<text x="149.2" y="96.1" transform="rotate(-90 149.2 96.1)">D13</text>
<text x="260.6" y="99.2">7</text>
<text x="264.1" y="97.4">IN2-</text>
<text x="264.1" y="100.9">OUT2</text>
<text x="277.4" y="100.9">OUT3</text>
<text x="279" y="97.4">IN3-</text>
<text x="287.7" y="99.2">8</text>
<text x="40.2" y="105.1" transform="rotate(-90 40.2 105.1)">2</text>
<text x="68.4" y="105.1" transform="rotate(-90 68.4 105.1)">2</text>
<text x="99.8" y="112.9" transform="rotate(-90 99.8 112.9)">TX</text>
<text x="103.4" y="112.9" transform="rotate(-90 103.4 112.9)">RX</text>
<text x="106.9" y="112.9" transform="rotate(-90 106.9 112.9)">RST</text>
<text x="110.4" y="112.9" transform="rotate(-90 110.4 112.9)">GND</text>
<text x="113.9" y="112.9" transform="rotate(-90 113.9 112.9)">D2</text>
<text x="117.5" y="112.9" transform="rotate(-90 117.5 112.9)">D3</text>
<text x="121" y="112.9" transform="rotate(-90 121 112.9)">D4</text>
<text x="124.5" y="112.9" transform="rotate(-90 124.5 112.9)">D5</text>
<text x="128.1" y="112.9" transform="rotate(-90 128.1 112.9)">D6</text>
<text x="131.6" y="112.9" transform="rotate(-90 131.6 112.9)">D7</text>
<text x="135.1" y="112.9" transform="rotate(-90 135.1 112.9)">D8</text>
<text x="138.6" y="112.9" transform="rotate(-90 138.6 112.9)">D9</text>
<text x="142.2" y="112.9" transform="rotate(-90 142.2 112.9)">D10</text>
<text x="145.7" y="112.9" transform="rotate(-90 145.7 112.9)">D11</text>
<text x="149.2" y="112.9" transform="rotate(-90 149.2 112.9)">D12</text>
<text x="98.4" y="117.4" transform="rotate(-90 98.4 117.4)">1</text>
<text x="102" y="117.4" transform="rotate(-90 102 117.4)">2</text>
<text x="105.5" y="117.4" transform="rotate(-90 105.5 117.4)">3</text>
<text x="109" y="117.4" transform="rotate(-90 109 117.4)">4</text>
<text x="112.5" y="117.4" transform="rotate(-90 112.5 117.4)">5</text>
<text x="116.1" y="117.4" transform="rotate(-90 116.1 117.4)">6</text>
<text x="119.6" y="117.4" transform="rotate(-90 119.6 117.4)">7</text>
<text x="123.1" y="117.4" transform="rotate(-90 123.1 117.4)">8</text>
<text x="126.6" y="117.4" transform="rotate(-90 126.6 117.4)">9</text>
<text x="130.2" y="119.4" transform="rotate(-90 130.2 119.4)">10</text>
<text x="133.7" y="119.4" transform="rotate(-90 133.7 119.4)">11</text>
<text x="137.2" y="119.4" transform="rotate(-90 137.2 119.4)">12</text>
<text x="140.8" y="119.4" transform="rotate(-90 140.8 119.4)">13</text>
<text x="144.3" y="119.4" transform="rotate(-90 144.3 119.4)">14</text>
<text x="147.8" y="119.4" transform="rotate(-90 147.8 119.4)">15</text>
<text x="317.1" y="138.6" transform="rotate(-90 317.1 138.6)">4</text>
<text x="320.7" y="138.6" transform="rotate(-90 320.7 138.6)">3</text>
<text x="324.2" y="138.6" transform="rotate(-90 324.2 138.6)">2</text>
<text x="336.5" y="138.6" transform="rotate(-90 336.5 138.6)">4</text>
<text x="340.1" y="138.6" transform="rotate(-90 340.1 138.6)">3</text>
<text x="343.6" y="138.6" transform="rotate(-90 343.6 138.6)">2</text>
<text x="356" y="138.6" transform="rotate(-90 356 138.6)">4</text>
<text x="359.5" y="138.6" transform="rotate(-90 359.5 138.6)">3</text>
<text x="363" y="138.6" transform="rotate(-90 363 138.6)">2</text>
<text x="375.4" y="138.6" transform="rotate(-90 375.4 138.6)">4</text>
<text x="378.9" y="138.6" transform="rotate(-90 378.9 138.6)">3</text>
<text x="382.4" y="138.6" transform="rotate(-90 382.4 138.6)">2</text>
<text x="258.9" y="168">1</text>
<text x="285.9" y="168">14</text>
<text x="258.9" y="171.5">2</text>
<text x="262.4" y="169.7">OUT1</text>
<text x="262.4" y="173.2">IN1-</text>
<text x="275.7" y="169.7">OUT4</text>
<text x="277.3" y="173.2">IN4-</text>
<text x="285.9" y="171.5">13</text>
<text x="57.9" y="177.1" transform="rotate(-90 57.9 177.1)">1</text>
<text x="64.9" y="177.1" transform="rotate(-90 64.9 177.1)">4</text>
<text x="72" y="177.1" transform="rotate(-90 72 177.1)">1</text>
<text x="79" y="177.1" transform="rotate(-90 79 177.1)">4</text>
<text x="86.1" y="177.1" transform="rotate(-90 86.1 177.1)">1</text>
<text x="93.1" y="177.1" transform="rotate(-90 93.1 177.1)">4</text>
<text x="258.9" y="175">3</text>
<text x="262.4" y="176.8">IN1+</text>
<text x="276.1" y="176.8">IN4+</text>
<text x="285.9" y="175">12</text>
<text x="258.9" y="182.1">5</text>
<text x="258.9" y="185.6">6</text>
<text x="262.4" y="183.8">IN2+</text>
<text x="276.1" y="183.8">IN3+</text>
<text x="285.9" y="185.6">9</text>
<text x="285.9" y="182.1">10</text>
<text x="57.9" y="186.2" transform="rotate(-90 57.9 186.2)">2</text>
<text x="64.9" y="186.2" transform="rotate(-90 64.9 186.2)">3</text>
<text x="72" y="186.2" transform="rotate(-90 72 186.2)">2</text>
<text x="79" y="186.2" transform="rotate(-90 79 186.2)">3</text>
<text x="86.1" y="186.2" transform="rotate(-90 86.1 186.2)">2</text>
<text x="93.1" y="186.2" transform="rotate(-90 93.1 186.2)">3</text>
<text x="258.9" y="189.1">7</text>
<text x="262.4" y="187.4">IN2-</text>
<text x="262.4" y="190.9">OUT2</text>
<text x="275.7" y="190.9">OUT3</text>
<text x="277.3" y="187.4">IN3-</text>
<text x="285.9" y="189.1">8</text>
<text x="22.9" y="245.6">2</text>
<text x="22.9" y="249.1">3</text>
<text x="22.9" y="252.6">4</text>
<text x="88.9" y="253.9">pin7</text>
</g>
<g font-size="3.2" fill="#f00">
<text x="260.6" y="88.6">4</text>
<text x="264.1" y="90.3">VCC</text>
<text x="258.9" y="178.5">4</text>
<text x="262.4" y="180.3">VCC</text>
</g>
<g font-size="3.2">
<text x="287.7" y="88.6">11</text>
<text x="278.9" y="90.3">GND</text>
<text x="285.9" y="178.5">11</text>
<text x="277.2" y="180.3">GND</text>
</g>
<g font-size="3.2" fill="#840000">
<text x="14.3" y="213.8">3</text>
<text x="43.7" y="213.8">1</text>
<text x="14.3" y="220.9">5</text>
<text x="43.7" y="220.9">4</text>
<text x="29.6" y="229.8" transform="rotate(-90 29.6 229.8)">2</text>
</g>
<g font-size="3.2" fill="#8d2323">
<text x="61" y="239.9">A</text>
<text x="70" y="239.9">VCC</text>
<text x="67.6" y="247">VOUT</text>
<text x="195.2" y="250.9">1</text>
<text x="219.1" y="250.9">3</text>
<text x="61" y="254">C</text>
<text x="69.3" y="254">GND</text>
<text x="200.4" y="252.3">IN</text>
<text x="209.1" y="252.3">OUT</text>
<text x="209.2" y="257.2" transform="rotate(-90 209.2 257.2)">GND</text>
<text x="207.8" y="262.4" transform="rotate(-90 207.8 262.4)">2</text>
</g>
<g font-size="2.5" fill="#00f">
<text x="102.3" y="32.1">5</text>
<text x="102.3" y="35.7">6</text>
<text x="105.4" y="33.9">IN+</text>
<text x="132.5" y="35.7">3</text>
<text x="102.3" y="39.2">7</text>
<text x="105.4" y="37.4">IN-</text>
<text x="105.4" y="41">OUT</text>
<text x="126.1" y="37.4">IN+</text>
<text x="127" y="41">IN-</text>
<text x="132.5" y="39.2">2</text>
<text x="125.7" y="44.5">OUT</text>
<text x="132.5" y="42.7">1</text>
</g>
<g font-size="2.5">
<text x="125.3" y="33.9">GND</text>
<text x="132.5" y="32.1">4</text>
<text x="158.4" y="31.4" transform="rotate(-90 158.4 31.4)">2</text>
<text x="156.6" y="48.9" transform="rotate(-90 156.6 48.9)">1</text>
<text x="160.2" y="48.9" transform="rotate(-90 160.2 48.9)">3</text>
<text x="48.5" y="129.2">2</text>
<text x="66" y="127.4">3</text>
<text x="66" y="130.9">1</text>
<text x="48.5" y="146.8">2</text>
<text x="66" y="145">3</text>
<text x="66" y="148.6">1</text>
<text x="173.9" y="150" transform="rotate(-90 173.9 150)">VDD</text>
<text x="177.4" y="150" transform="rotate(-90 177.4 150)">INH</text>
<text x="191.6" y="150" transform="rotate(-90 191.6 150)">COM</text>
<text x="195.1" y="150" transform="rotate(-90 195.1 150)">VEE</text>
<text x="198.6" y="150" transform="rotate(-90 198.6 150)">VSS</text>
</g>
<g font-size="2.5" fill="#f00">
<text x="102.3" y="42.7">8</text>
<text x="105.4" y="44.5">VCC</text>
</g>
<g font-size="2.5" fill="#060">
<text x="173.9" y="140.8" transform="rotate(-90 173.9 140.8)">Q0</text>
<text x="177.4" y="140.8" transform="rotate(-90 177.4 140.8)">Q1</text>
<text x="181" y="140.8" transform="rotate(-90 181 140.8)">Q2</text>
<text x="184.5" y="140.8" transform="rotate(-90 184.5 140.8)">Q3</text>
<text x="188" y="140.8" transform="rotate(-90 188 140.8)">Q4</text>
<text x="191.6" y="140.8" transform="rotate(-90 191.6 140.8)">Q5</text>
<text x="195.1" y="140.8" transform="rotate(-90 195.1 140.8)">Q6</text>
<text x="198.6" y="140.8" transform="rotate(-90 198.6 140.8)">Q7</text>
</g>
<g font-size="2.5" fill="#30f">
<text x="181" y="150" transform="rotate(-90 181 150)">A</text>
<text x="184.5" y="150" transform="rotate(-90 184.5 150)">B</text>
<text x="188" y="150" transform="rotate(-90 188 150)">C</text>
</g>
</svg>
